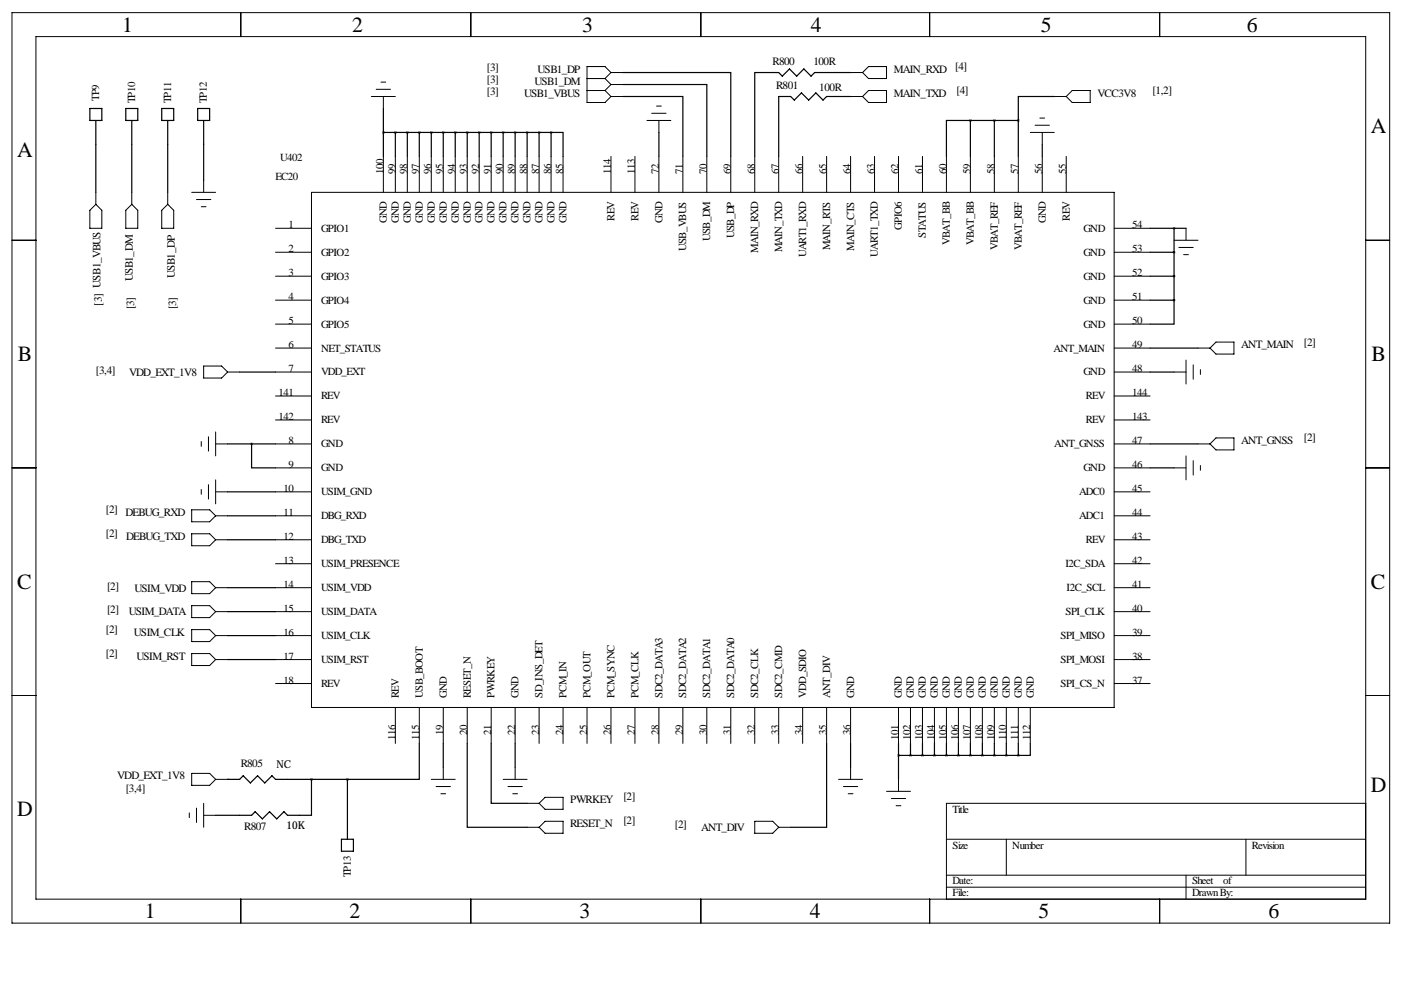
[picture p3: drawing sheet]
<svg xmlns="http://www.w3.org/2000/svg" width="297mm" height="211mm" viewBox="0 0 297 211" stroke-linecap="round" stroke-linejoin="round" font-family="sans-serif">
<g fill="none" stroke="#000" stroke-width=".21">
<path d="M2.5 2.7h292.1v193h-292.1zM7.6 7.8h282v182.8h-282zM51.1 2.7v5.1M79.8 18.9h3M80.8 17.4h1M99.8 2.7v5.1M124.5 19.2h3.8M124.5 16.7h3.8M128.3 19.2l1.2 1.3M128.3 16.7l1.2 1.2M129.5 15.4l-1.2-1.3h-3.8v7.6h3.8l1.2-1.2M129.5 15.4h2.6"/>
<path d="M129.5 15.4l-1.2 1.3M129.5 17.9h2.6M129.5 17.9l-1.2 1.3M148.6 2.7v5.1M180.3 15.4h2.6M184.1 19.2h3.9v2.5h-3.9l-1.2-1.2zM184.1 14.1h3.9v2.6h-3.9l-1.2-1.3zM197.1 2.7v5.1M245.9 2.7v5.1M43.2 38.2v2.6M78.7 20.5h5.1M81.3 20.5v2.5"/>
<path d="M81.3 33.2v7.6M83.8 33.2v7.6M86.4 33.2v7.6M88.9 33.2v7.6M91.4 33.2v7.6M94 33.2v7.6M96.5 33.2v7.6M99.1 33.2v7.6M101.6 33.2v7.6M104.1 33.2v7.6M106.7 33.2v7.6M109.2 33.2v7.6"/>
<path d="M111.8 33.2v7.6M114.3 33.2v7.6M116.8 33.2v7.6M119.4 33.2v7.6M129.5 33.2v7.6M129.5 20.5h2.6M134.6 33.2v7.6M137.2 25.5h5M138.2 24h3M139.2 22.5h1M139.7 25.5v2.6M139.7 33.2v7.6"/>
<path d="M144.8 33.2v7.6M149.9 33.2v7.6M154.9 33.2v7.6M160 33.2v7.6M165.1 33.2v7.6M170.2 33.2v7.6M175.3 33.2v7.6M180.3 33.2v7.6M180.3 20.5h2.6M185.4 33.2v7.6M190.5 33.2v7.6M195.6 33.2v7.6"/>
<path d="M200.7 33.2v7.6M205.7 33.2v7.6M210.8 33.2v7.6M215.9 33.2v7.6M218.4 28.1h5.1M219.5 26.6h3M220.5 25h1M221 28.1v2.5M221 33.2v7.6M223.5 20.5h2.6M226.1 33.2v7.6M226.1 20.5l1.2-1.3h3.8v2.5h-3.8z"/>
<path d="M2.5 50.9h5.1M20.3 43.3l1.3 1.3v3.8h-2.6v-3.8zM20.3 40.8v2.5M27.9 43.3l1.3 1.3v3.8h-2.5v-3.8zM27.9 40.8v2.5M35.6 43.3l1.2 1.3v3.8h-2.5v-3.8zM35.6 40.8v2.5M40.6 40.8h5.1M41.7 42.3h3M42.7 43.8h1M58.4 48.4h7.6M58.4 53.5h7.6"/>
<path d="M58.4 58.6h7.6M66 40.8h170.2v109.2h-170.2zM236.2 48.4h7.6M236.2 53.5h7.6M236.2 58.6h7.6M248.9 50.9h5.1M249.9 52.5h3.1M251 54h1M251.5 48.4v2.5M289.6 50.9h5M43.2 77.6h3.8l1.3 1.3-1.3 1.3h-3.8zM48.3 78.9h2.5"/>
<path d="M58.4 63.6h7.6M58.4 68.7h7.6M58.4 73.8h7.6M58.4 78.9h7.6M236.2 63.6h7.6M236.2 68.7h7.6M236.2 73.8h7.6M236.2 78.9h7.6M248.9 78.9h2.6M251.5 76.3v5.1M253 77.4v3M254 73.8h2.5"/>
<path d="M254.5 78.4v1M257.8 72.5h3.8v2.6h-3.8l-1.3-1.3zM2.5 99.2h5.1M42.7 93.6v1M44.2 92.6v3M45.7 94.1h2.6M45.7 91.6v5.1M58.4 99.2h7.6M58.4 94.1h7.6M58.4 84h7.6M58.4 89h7.6M236.2 99.2h7.6"/>
<path d="M236.2 94.1h7.6M236.2 84h7.6M236.2 89h7.6M248.9 99.2h2.6M251.5 96.7v5M253 97.7v3M254 94.1h2.5M254.5 98.7v1M256.5 94.1l1.3-1.2h3.8v2.5h-3.8zM289.6 99.2h5M40.6 108.1h3.8l1.3 1.3-1.3 1.2h-3.8zM40.6 113.2h3.8l1.3 1.2-1.3 1.3h-3.8z"/>
<path d="M42.7 103.8v1M44.2 102.8v3M45.7 104.3h2.6M45.7 109.4h2.6M45.7 114.4h2.6M45.7 101.7v5.1M58.4 104.3h7.6M58.4 109.4h7.6M58.4 114.4h7.6M58.4 119.5h7.6M236.2 104.3h7.6M236.2 109.4h7.6"/>
<path d="M236.2 114.4h7.6M236.2 119.5h7.6M40.6 123.3h3.8l1.3 1.3-1.3 1.3h-3.8zM40.6 128.4h3.8l1.3 1.3-1.3 1.3h-3.8zM40.6 133.5h3.8l1.3 1.3-1.3 1.2h-3.8zM40.6 138.6h3.8l1.3 1.2-1.3 1.3h-3.8zM45.7 124.6h2.6M45.7 129.7h2.6M45.7 134.8h2.6M45.7 139.8h2.6M58.4 124.6h7.6M58.4 129.7h7.6"/>
<path d="M58.4 134.8h7.6M58.4 139.8h7.6M236.2 124.6h7.6M236.2 129.7h7.6M236.2 134.8h7.6M236.2 139.8h7.6M2.5 147.5h5.1M58.4 144.9h7.6M83.8 150v7.6M88.9 150v7.6M94 150v7.6M99.1 150v7.6"/>
<path d="M104.1 150v7.6M109.2 150v7.6M114.3 150v7.6M119.4 150v7.6M124.5 150v7.6M129.5 150v7.6M134.6 150v7.6M139.7 150v7.6M144.8 150v7.6M149.9 150v7.6M154.9 150v7.6M160 150v7.6"/>
<path d="M165.1 150v7.6M170.2 150v7.6M175.3 150v7.6M180.3 150v7.6M190.5 150v7.6M193 150v7.6M195.6 150v7.6M198.1 150v7.6M200.7 150v7.6M203.2 150v7.6M205.7 150v7.6M208.3 150v7.6"/>
<path d="M210.8 150v7.6M213.4 150v7.6M215.9 150v7.6M218.4 150v7.6M236.2 144.9h7.6M289.6 147.5h5M40.1 172.4v1M40.6 164h3.8l1.3 1.2-1.3 1.3h-3.8zM41.7 171.3v3.1M43.2 172.9h2.5M43.2 170.3v5.1M45.7 165.2h2.6"/>
<path d="M91.4 165.2h5.1M92.5 166.8h3M93.5 168.3h1M94 162.7v2.5M106.7 165.2h5.1M107.7 166.8h3M108.7 168.3h1M109.2 162.7v2.5M111.8 170.3h2.5M111.8 175.4h2.5M114.3 170.3l1.3-1.2h3.8v2.5h-3.8zM114.3 175.4l1.3-1.3h3.8v2.6h-3.8z"/>
<path d="M160 174.1h3.8l1.3 1.3-1.3 1.3h-3.8zM165.1 175.4h2.5M177.8 165.2h5.1M178.8 166.8h3.1M179.8 168.3h1M180.3 162.7v2.5M188 167.8h5M189 169.3h3M190 170.8h1M190.5 165.2v2.6M200.7 177.9h88.9M213.4 177.9v7.7"/>
<path d="M264.2 177.9v7.7M289.6 170.3h-88.9v20.3M51.1 190.6v5.1M99.8 190.6v5.1M148.6 190.6v5.1M197.1 190.6v5.1M200.7 188.1h88.9M200.7 185.6h88.9M245.9 190.6v5.1M251.5 185.6v5"/>
</g>
<g fill="none" stroke="#000" stroke-width=".25">
<path d="M132.1 17.9h17.8v15.3M132.1 15.4h22.8v17.8M180.3 15.4h-7.6l-.7 .7-1.6-1.5-1.5 1.5-1.5-1.5-1.5 1.5-.8-.7h-5.1v17.8M19 23h2.6v2.5h-2.6zM20.3 25.5v15.3M26.7 23h2.5v2.5h-2.5zM27.9 25.5v15.3M34.3 23h2.5v2.5h-2.5zM35.6 25.5v15.3M41.9 23h2.5v2.5h-2.5zM43.2 25.5v12.7M81.3 28.1h35.5"/>
<path d="M81.3 23v10.2M83.8 28.1v5.1M86.4 28.1v5.1M88.9 28.1v5.1M91.4 28.1v5.1M94 28.1v5.1M96.5 28.1v5.1M99.1 28.1v5.1M101.6 28.1v5.1M104.1 28.1v5.1M106.7 28.1v5.1M109.2 28.1v5.1"/>
<path d="M111.8 28.1v5.1M114.3 28.1v5.1M116.8 28.1h2.6v5.1M116.8 28.1v5.1M132.1 20.5h12.7v12.7M139.7 28.1v5.1M180.3 20.5h-5l-.8 .7-1.5-1.5-1.6 1.5-1.5-1.5-1.5 1.5-.8-.7h-2.5v12.7M205.7 25.5h-5v7.7M205.7 25.5h10.2M205.7 25.5v7.7M210.8 25.5v7.7M215.9 25.5v7.7"/>
<path d="M221 30.6v2.6M223.5 20.5h-7.6v5M243.8 58.6h5.1M243.8 53.5h5.1M243.8 48.4h7.7M248.9 48.4v15.2M50.8 78.9h7.6M243.8 63.6h5.1M243.8 78.9h5.1M243.8 73.8h10.2M248.9 63.6v5.1h-5.1M48.3 94.1h10.1"/>
<path d="M53.3 94.1v5.1h5.1M243.8 94.1h10.2M243.8 99.2h5.1M48.3 104.3h10.1M48.3 114.4h10.1M48.3 109.4h10.1M48.3 124.6h10.1M48.3 129.7h10.1M48.3 134.8h10.1M48.3 139.8h10.1M88.9 157.6v7.6h-15.2M94 157.6v5.1"/>
<path d="M99.1 157.6v17.8h12.7M104.1 157.6v12.7h7.7M109.2 157.6v5.1M175.3 157.6v17.8h-7.7M180.3 157.6v5.1M190.5 157.6v7.6M193 157.6v2.6M195.6 157.6v2.6M198.1 157.6v2.6M200.7 157.6v2.6M203.2 157.6v2.6M205.7 157.6v2.6"/>
<path d="M208.3 157.6v2.6M210.8 157.6v2.6M213.4 157.6v2.6M215.9 157.6v2.6M218.4 157.6v2.6h-2.5M48.3 165.2h.1M48.3 165.2h2.5l.8-.7 1.5 1.5 1.5-1.5 1.5 1.5 1.6-1.5 .7 .7h15.3M66 165.2v7.7h-5l-.8-.8-1.5 1.5-1.6-1.5-1.5 1.5-1.5-1.5-.8 .8h-7.6M72.4 177.9h2.5v2.6h-2.5zM73.7 165.2v12.7M190.5 160.2h25.4"/>
</g>
<path d="M53.3 94.1a.05 .05 0 0 0 .1 0 .05 .05 0 0 0-.1 0zM86.3 28.1a.05 .05 0 0 0 .1 0 .05 .05 0 0 0-.1 0zM91.4 28.1a.05 .05 0 0 0 .1 0 .05 .05 0 0 0-.1 0zM99 28.1a.05 .05 0 0 0 .1 0 .05 .05 0 0 0-.1 0zM104.1 28.1a.05 .05 0 0 0 .1 0 .05 .05 0 0 0-.1 0zM111.7 28.1a.05 .05 0 0 0 .1 0 .05 .05 0 0 0-.1 0zM116.8 28.1a.05 .05 0 0 0 .1 0 .05 .05 0 0 0-.1 0zM193 160.2a.05 .05 0 0 0 .1 0 .05 .05 0 0 0-.1 0zM200.6 160.2a.05 .05 0 0 0 .1 0 .05 .05 0 0 0-.1 0zM205.7 160.2a.05 .05 0 0 0 .1 0 .05 .05 0 0 0-.1 0zM213.3 160.2a.05 .05 0 0 0 .1 0 .05 .05 0 0 0-.1 0zM66 165.2a.05 .05 0 0 0 .1 0 .05 .05 0 0 0-.1 0zM205.7 25.5a.05 .05 0 0 0 .1 0 .05 .05 0 0 0-.1 0zM73.6 165.2a.05 .05 0 0 0 .1 0 .05 .05 0 0 0-.1 0z" fill="#000" stroke="#000" stroke-width=".51"/>
<g font-size="4.6">
<text x="25.9" y="6.7">1</text>
<text x="74.6" y="6.7">2</text>
<text x="123.4" y="6.7">3</text>
<text x="171.9" y="6.7">4</text>
<text x="220.7" y="6.7">5</text>
<text x="264.4" y="6.7">6</text>
<text x="290.7" y="28.3">A</text>
<text x="3.6" y="33.4">A</text>
<text x="3.8" y="76.5">B</text>
<text x="290.8" y="76.5">B</text>
<text x="3.6" y="124.8">C</text>
<text x="290.7" y="124.8">C</text>
<text x="290.7" y="168">D</text>
<text x="3.6" y="173.1">D</text>
<text x="30.7" y="194.6">1</text>
<text x="74.1" y="194.6">2</text>
<text x="122.9" y="194.6">3</text>
<text x="171.7" y="194.6">4</text>
<text x="220.2" y="194.6">5</text>
<text x="268.9" y="194.6">6</text>
</g>
<g font-size="2.4">
<text x="103.2" y="15.1">[3]</text>
<text x="103.2" y="17.7">[3]</text>
<text x="113.3" y="17.9">USB1_DM</text>
<text x="114" y="15.4">USB1_DP</text>
<text x="163.8" y="13.8">R800</text>
<text x="172.4" y="13.9">100R</text>
<text x="189.5" y="15.4">MAIN_RXD</text>
<text x="202.5" y="14.9">[4]</text>
<text x="103.2" y="20.2">[3]</text>
<text x="111.1" y="20.5">USB1_VBUS</text>
<text x="164.6" y="18.9">R801</text>
<text x="173.7" y="19.2">100R</text>
<text x="189.5" y="20.5">MAIN_TXD</text>
<text x="202.8" y="19.9">[4]</text>
<text x="232.7" y="20.5">VCC3V8</text>
<text x="244.3" y="19.9">[1,2]</text>
<text x="28.2" y="59.6" transform="rotate(-90 28.2 59.6)">USB1_DM</text>
<text x="37.1" y="58.9" transform="rotate(-90 37.1 58.9)">USB1_DP</text>
<text x="21.6" y="64.8" transform="rotate(-90 21.6 64.8)">[3] USB1_VBUS</text>
<text x="28.4" y="65.6" transform="rotate(-90 28.4 65.6)">[3]</text>
<text x="37.3" y="65.6" transform="rotate(-90 37.3 65.6)">[3]</text>
<text x="263.1" y="73.8">ANT_MAIN</text>
<text x="276.5" y="73.3">[2]</text>
<text x="20.3" y="79.4">[3,4]</text>
<text x="27.4" y="79.6">VDD_EXT_1V8</text>
<text x="263.1" y="94.1">ANT_GNSS</text>
<text x="276.5" y="93.6">[2]</text>
<text x="22.5" y="108.8">[2]</text>
<text x="22.5" y="113.9">[2]</text>
<text x="26.6" y="109.4">DEBUG_RXD</text>
<text x="26.8" y="114.4">DEBUG_TXD</text>
<text x="22.7" y="125.1">[2]</text>
<text x="28.5" y="125.6">USIM_VDD</text>
<text x="22.7" y="129.9">[2]</text>
<text x="27.3" y="130.4">USIM_DATA</text>
<text x="22.5" y="134.2">[2]</text>
<text x="28.4" y="134.8">USIM_CLK</text>
<text x="22.5" y="139.3">[2]</text>
<text x="28.9" y="139.8">USIM_RST</text>
<text x="24.9" y="165.2">VDD_EXT_1V8</text>
<text x="51" y="162.7">R805</text>
<text x="26.7" y="168">[3,4]</text>
<text x="120.9" y="170.3">PWRKEY</text>
<text x="132.2" y="169.5">[2]</text>
<text x="51.8" y="175.9">R807</text>
<text x="120.9" y="175.4">RESET_N</text>
<text x="132.2" y="174.6">[2]</text>
<text x="143.1" y="175.6">[2]</text>
<text x="148.6" y="176.2">ANT_DIV</text>
</g>
<g font-size="2.3">
<text x="21" y="21.4" transform="rotate(-90 21 21.4)">TP9</text>
<text x="28.6" y="21.9" transform="rotate(-90 28.6 21.9)">TP10</text>
<text x="36.3" y="21.9" transform="rotate(-90 36.3 21.9)">TP11</text>
<text x="43.9" y="21.9" transform="rotate(-90 43.9 21.9)">TP12</text>
<text x="59.4" y="34.2">U402</text>
<text x="58.4" y="38.2">EC20</text>
<text x="81.3" y="37" transform="rotate(-90 81.3 37)">100</text>
<text x="83.8" y="37" transform="rotate(-90 83.8 37)">99</text>
<text x="86.4" y="37" transform="rotate(-90 86.4 37)">98</text>
<text x="88.9" y="37" transform="rotate(-90 88.9 37)">97</text>
<text x="91.4" y="37" transform="rotate(-90 91.4 37)">96</text>
<text x="94" y="37" transform="rotate(-90 94 37)">95</text>
<text x="96.5" y="37" transform="rotate(-90 96.5 37)">94</text>
<text x="99.1" y="37" transform="rotate(-90 99.1 37)">93</text>
<text x="101.6" y="37" transform="rotate(-90 101.6 37)">92</text>
<text x="104.1" y="37" transform="rotate(-90 104.1 37)">91</text>
<text x="106.7" y="37" transform="rotate(-90 106.7 37)">90</text>
<text x="109.2" y="37" transform="rotate(-90 109.2 37)">89</text>
<text x="111.8" y="37" transform="rotate(-90 111.8 37)">88</text>
<text x="114.3" y="37" transform="rotate(-90 114.3 37)">87</text>
<text x="116.8" y="37" transform="rotate(-90 116.8 37)">86</text>
<text x="119.4" y="37" transform="rotate(-90 119.4 37)">85</text>
<text x="129.5" y="37" transform="rotate(-90 129.5 37)">114</text>
<text x="134.6" y="37" transform="rotate(-90 134.6 37)">113</text>
<text x="139.7" y="37" transform="rotate(-90 139.7 37)">72</text>
<text x="144.8" y="37" transform="rotate(-90 144.8 37)">71</text>
<text x="149.9" y="37" transform="rotate(-90 149.9 37)">70</text>
<text x="154.9" y="37" transform="rotate(-90 154.9 37)">69</text>
<text x="160" y="37" transform="rotate(-90 160 37)">68</text>
<text x="165.1" y="37" transform="rotate(-90 165.1 37)">67</text>
<text x="170.2" y="37" transform="rotate(-90 170.2 37)">66</text>
<text x="175.3" y="37" transform="rotate(-90 175.3 37)">65</text>
<text x="180.3" y="37" transform="rotate(-90 180.3 37)">64</text>
<text x="185.4" y="37" transform="rotate(-90 185.4 37)">63</text>
<text x="190.5" y="37" transform="rotate(-90 190.5 37)">62</text>
<text x="195.6" y="37" transform="rotate(-90 195.6 37)">61</text>
<text x="200.7" y="37" transform="rotate(-90 200.7 37)">60</text>
<text x="205.7" y="37" transform="rotate(-90 205.7 37)">59</text>
<text x="210.8" y="37" transform="rotate(-90 210.8 37)">58</text>
<text x="215.9" y="37" transform="rotate(-90 215.9 37)">57</text>
<text x="221" y="37" transform="rotate(-90 221 37)">56</text>
<text x="226.1" y="37" transform="rotate(-90 226.1 37)">55</text>
<text x="82" y="47.3" transform="rotate(-90 82 47.3)">GND</text>
<text x="84.6" y="47.3" transform="rotate(-90 84.6 47.3)">GND</text>
<text x="87.1" y="47.3" transform="rotate(-90 87.1 47.3)">GND</text>
<text x="89.6" y="47.3" transform="rotate(-90 89.6 47.3)">GND</text>
<text x="92.2" y="47.3" transform="rotate(-90 92.2 47.3)">GND</text>
<text x="94.7" y="47.3" transform="rotate(-90 94.7 47.3)">GND</text>
<text x="97.3" y="47.3" transform="rotate(-90 97.3 47.3)">GND</text>
<text x="99.8" y="47.3" transform="rotate(-90 99.8 47.3)">GND</text>
<text x="102.3" y="47.3" transform="rotate(-90 102.3 47.3)">GND</text>
<text x="104.9" y="47.3" transform="rotate(-90 104.9 47.3)">GND</text>
<text x="107.4" y="47.3" transform="rotate(-90 107.4 47.3)">GND</text>
<text x="110" y="47.3" transform="rotate(-90 110 47.3)">GND</text>
<text x="112.5" y="47.3" transform="rotate(-90 112.5 47.3)">GND</text>
<text x="115" y="47.3" transform="rotate(-90 115 47.3)">GND</text>
<text x="117.6" y="47.3" transform="rotate(-90 117.6 47.3)">GND</text>
<text x="120.1" y="47.3" transform="rotate(-90 120.1 47.3)">GND</text>
<text x="130.3" y="46.8" transform="rotate(-90 130.3 46.8)">REV</text>
<text x="135.4" y="46.8" transform="rotate(-90 135.4 46.8)">REV</text>
<text x="140.4" y="47.3" transform="rotate(-90 140.4 47.3)">GND</text>
<text x="221.7" y="47.3" transform="rotate(-90 221.7 47.3)">GND</text>
<text x="226.8" y="46.8" transform="rotate(-90 226.8 46.8)">REV</text>
<text x="61.2" y="48.4">1</text>
<text x="61.2" y="53.5">2</text>
<text x="68.1" y="49.1">GPIO1</text>
<text x="145.5" y="53.2" transform="rotate(-90 145.5 53.2)">USB_VBUS</text>
<text x="150.6" y="51.1" transform="rotate(-90 150.6 51.1)">USB_DM</text>
<text x="155.7" y="50.5" transform="rotate(-90 155.7 50.5)">USB_DP</text>
<text x="160.8" y="53.6" transform="rotate(-90 160.8 53.6)">MAIN_RXD</text>
<text x="165.8" y="53.5" transform="rotate(-90 165.8 53.5)">MAIN_TXD</text>
<text x="176" y="53.1" transform="rotate(-90 176 53.1)">MAIN_RTS</text>
<text x="181.1" y="53.2" transform="rotate(-90 181.1 53.2)">MAIN_CTS</text>
<text x="191.2" y="48.7" transform="rotate(-90 191.2 48.7)">GPIO6</text>
<text x="196.3" y="50.5" transform="rotate(-90 196.3 50.5)">STATUS</text>
<text x="201.4" y="51.9" transform="rotate(-90 201.4 51.9)">VBAT_BB</text>
<text x="206.5" y="51.9" transform="rotate(-90 206.5 51.9)">VBAT_BB</text>
<text x="211.6" y="53" transform="rotate(-90 211.6 53)">VBAT_REF</text>
<text x="216.6" y="53" transform="rotate(-90 216.6 53)">VBAT_REF</text>
<text x="229.7" y="49.1">GND</text>
<text x="240" y="53.5">53</text>
<text x="240" y="48.4">54</text>
<text x="61.2" y="58.6">3</text>
<text x="68.1" y="54.2">GPIO2</text>
<text x="68.1" y="59.3">GPIO3</text>
<text x="170.9" y="54.5" transform="rotate(-90 170.9 54.5)">UART1_RXD</text>
<text x="186.2" y="54.4" transform="rotate(-90 186.2 54.4)">UART1_TXD</text>
<text x="229.7" y="59.3">GND</text>
<text x="229.7" y="54.2">GND</text>
<text x="240" y="58.6">52</text>
<text x="61.2" y="63.6">4</text>
<text x="68.1" y="64.4">GPIO4</text>
<text x="229.7" y="64.4">GND</text>
<text x="240" y="63.6">51</text>
<text x="61.2" y="68.7">5</text>
<text x="68.1" y="69.5">GPIO5</text>
<text x="229.7" y="69.5">GND</text>
<text x="240" y="68.7">50</text>
<text x="61.2" y="73.8">6</text>
<text x="68.1" y="74.5">NET_STATUS</text>
<text x="223.4" y="74.5">ANT_MAIN</text>
<text x="240" y="73.8">49</text>
<text x="59.1" y="84">141</text>
<text x="61.2" y="78.9">7</text>
<text x="68.1" y="79.6">VDD_EXT</text>
<text x="229.7" y="79.6">GND</text>
<text x="240" y="78.9">48</text>
<text x="240" y="84">144</text>
<text x="59.1" y="89">142</text>
<text x="68.1" y="84.7">REV</text>
<text x="68.1" y="89.8">REV</text>
<text x="230.2" y="89.8">REV</text>
<text x="230.2" y="84.7">REV</text>
<text x="240" y="89">143</text>
<text x="61.2" y="94.1">8</text>
<text x="68.1" y="94.9">GND</text>
<text x="223.5" y="94.9">ANT_GNSS</text>
<text x="240" y="94.1">47</text>
<text x="61.2" y="99.2">9</text>
<text x="68.1" y="99.9">GND</text>
<text x="229.7" y="99.9">GND</text>
<text x="240" y="99.2">46</text>
<text x="60.1" y="104.3">10</text>
<text x="68.1" y="105">USIM_GND</text>
<text x="228.8" y="105">ADC0</text>
<text x="240" y="104.3">45</text>
<text x="60.1" y="109.4">11</text>
<text x="68.1" y="110.1">DBG_RXD</text>
<text x="228.8" y="110.1">ADC1</text>
<text x="240" y="109.4">44</text>
<text x="60.1" y="114.4">12</text>
<text x="60.1" y="119.5">13</text>
<text x="68.1" y="115.2">DBG_TXD</text>
<text x="230.2" y="115.2">REV</text>
<text x="240" y="119.5">42</text>
<text x="240" y="114.4">43</text>
<text x="60.1" y="124.6">14</text>
<text x="68.1" y="120.3">USIM_PRESENCE</text>
<text x="68.1" y="125.3">USIM_VDD</text>
<text x="225.9" y="120.3">I2C_SDA</text>
<text x="226.2" y="125.3">I2C_SCL</text>
<text x="240" y="124.6">41</text>
<text x="60.1" y="129.7">15</text>
<text x="68.1" y="130.4">USIM_DATA</text>
<text x="225.9" y="130.4">SPI_CLK</text>
<text x="240" y="129.7">40</text>
<text x="60.1" y="134.8">16</text>
<text x="68.1" y="135.5">USIM_CLK</text>
<text x="224.8" y="135.5">SPI_MISO</text>
<text x="240" y="134.8">39</text>
<text x="60.1" y="139.8">17</text>
<text x="68.1" y="140.6">USIM_RST</text>
<text x="224.8" y="140.6">SPI_MOSI</text>
<text x="240" y="139.8">38</text>
<text x="60.1" y="144.9">18</text>
<text x="68.1" y="145.7">REV</text>
<text x="84.6" y="148" transform="rotate(-90 84.6 148)">REV</text>
<text x="89.6" y="148" transform="rotate(-90 89.6 148)">USB_BOOT</text>
<text x="94.7" y="148" transform="rotate(-90 94.7 148)">GND</text>
<text x="99.8" y="148" transform="rotate(-90 99.8 148)">RESET_N</text>
<text x="104.9" y="148" transform="rotate(-90 104.9 148)">PWRKEY</text>
<text x="110" y="148" transform="rotate(-90 110 148)">GND</text>
<text x="115" y="148" transform="rotate(-90 115 148)">SD_INS_DET</text>
<text x="120.1" y="148" transform="rotate(-90 120.1 148)">PCM_IN</text>
<text x="125.2" y="148" transform="rotate(-90 125.2 148)">PCM_OUT</text>
<text x="130.3" y="148" transform="rotate(-90 130.3 148)">PCM_SYNC</text>
<text x="135.4" y="148" transform="rotate(-90 135.4 148)">PCM_CLK</text>
<text x="140.4" y="148" transform="rotate(-90 140.4 148)">SDC2_DATA3</text>
<text x="145.5" y="148" transform="rotate(-90 145.5 148)">SDC2_DATA2</text>
<text x="150.6" y="148" transform="rotate(-90 150.6 148)">SDC2_DATA1</text>
<text x="155.7" y="148" transform="rotate(-90 155.7 148)">SDC2_DATA0</text>
<text x="160.8" y="148" transform="rotate(-90 160.8 148)">SDC2_CLK</text>
<text x="165.8" y="148" transform="rotate(-90 165.8 148)">SDC2_CMD</text>
<text x="170.9" y="148" transform="rotate(-90 170.9 148)">VDD_SDIO</text>
<text x="176" y="148" transform="rotate(-90 176 148)">ANT_DIV</text>
<text x="181.1" y="148" transform="rotate(-90 181.1 148)">GND</text>
<text x="191.2" y="148" transform="rotate(-90 191.2 148)">GND</text>
<text x="193.8" y="148" transform="rotate(-90 193.8 148)">GND</text>
<text x="196.3" y="148" transform="rotate(-90 196.3 148)">GND</text>
<text x="198.9" y="148" transform="rotate(-90 198.9 148)">GND</text>
<text x="201.4" y="148" transform="rotate(-90 201.4 148)">GND</text>
<text x="203.9" y="148" transform="rotate(-90 203.9 148)">GND</text>
<text x="206.5" y="148" transform="rotate(-90 206.5 148)">GND</text>
<text x="209" y="148" transform="rotate(-90 209 148)">GND</text>
<text x="211.6" y="148" transform="rotate(-90 211.6 148)">GND</text>
<text x="214.1" y="148" transform="rotate(-90 214.1 148)">GND</text>
<text x="216.6" y="148" transform="rotate(-90 216.6 148)">GND</text>
<text x="219.2" y="148" transform="rotate(-90 219.2 148)">GND</text>
<text x="224.8" y="145.7">SPI_CS_N</text>
<text x="240" y="144.9">37</text>
<text x="94" y="155.9" transform="rotate(-90 94 155.9)">19</text>
<text x="99.1" y="155.9" transform="rotate(-90 99.1 155.9)">20</text>
<text x="104.1" y="155.9" transform="rotate(-90 104.1 155.9)">21</text>
<text x="109.2" y="155.9" transform="rotate(-90 109.2 155.9)">22</text>
<text x="114.3" y="155.9" transform="rotate(-90 114.3 155.9)">23</text>
<text x="119.4" y="155.9" transform="rotate(-90 119.4 155.9)">24</text>
<text x="124.5" y="155.9" transform="rotate(-90 124.5 155.9)">25</text>
<text x="129.5" y="155.9" transform="rotate(-90 129.5 155.9)">26</text>
<text x="134.6" y="155.9" transform="rotate(-90 134.6 155.9)">27</text>
<text x="139.7" y="155.9" transform="rotate(-90 139.7 155.9)">28</text>
<text x="144.8" y="155.9" transform="rotate(-90 144.8 155.9)">29</text>
<text x="149.9" y="155.9" transform="rotate(-90 149.9 155.9)">30</text>
<text x="154.9" y="155.9" transform="rotate(-90 154.9 155.9)">31</text>
<text x="160" y="155.9" transform="rotate(-90 160 155.9)">32</text>
<text x="165.1" y="155.9" transform="rotate(-90 165.1 155.9)">33</text>
<text x="170.2" y="155.9" transform="rotate(-90 170.2 155.9)">34</text>
<text x="175.3" y="155.9" transform="rotate(-90 175.3 155.9)">35</text>
<text x="180.3" y="155.9" transform="rotate(-90 180.3 155.9)">36</text>
<text x="83.8" y="157" transform="rotate(-90 83.8 157)">116</text>
<text x="88.9" y="157" transform="rotate(-90 88.9 157)">115</text>
<text x="190.5" y="157" transform="rotate(-90 190.5 157)">101</text>
<text x="193" y="157" transform="rotate(-90 193 157)">102</text>
<text x="195.6" y="157" transform="rotate(-90 195.6 157)">103</text>
<text x="198.1" y="157" transform="rotate(-90 198.1 157)">104</text>
<text x="200.7" y="157" transform="rotate(-90 200.7 157)">105</text>
<text x="203.2" y="157" transform="rotate(-90 203.2 157)">106</text>
<text x="205.7" y="157" transform="rotate(-90 205.7 157)">107</text>
<text x="208.3" y="157" transform="rotate(-90 208.3 157)">108</text>
<text x="210.8" y="157" transform="rotate(-90 210.8 157)">109</text>
<text x="213.4" y="157" transform="rotate(-90 213.4 157)">110</text>
<text x="215.9" y="157" transform="rotate(-90 215.9 157)">111</text>
<text x="218.4" y="157" transform="rotate(-90 218.4 157)">112</text>
<text x="58.6" y="162.7">NC</text>
<text x="201.9" y="172.3">Title</text>
<text x="60.8" y="175.7">10K</text>
<text x="201.9" y="179.9">Size</text>
<text x="214.6" y="179.9">Number</text>
<text x="265.4" y="179.9">Revision</text>
<text x="74.4" y="186" transform="rotate(-90 74.4 186)">TP13</text>
<text x="201.9" y="190.1">File:</text>
<text x="201.9" y="187.5">Date:</text>
<text x="252.7" y="187.5">Sheet</text>
<text x="252.7" y="190.1">Drawn By:</text>
<text x="259.3" y="187.5">of</text>
</g>
</svg>
